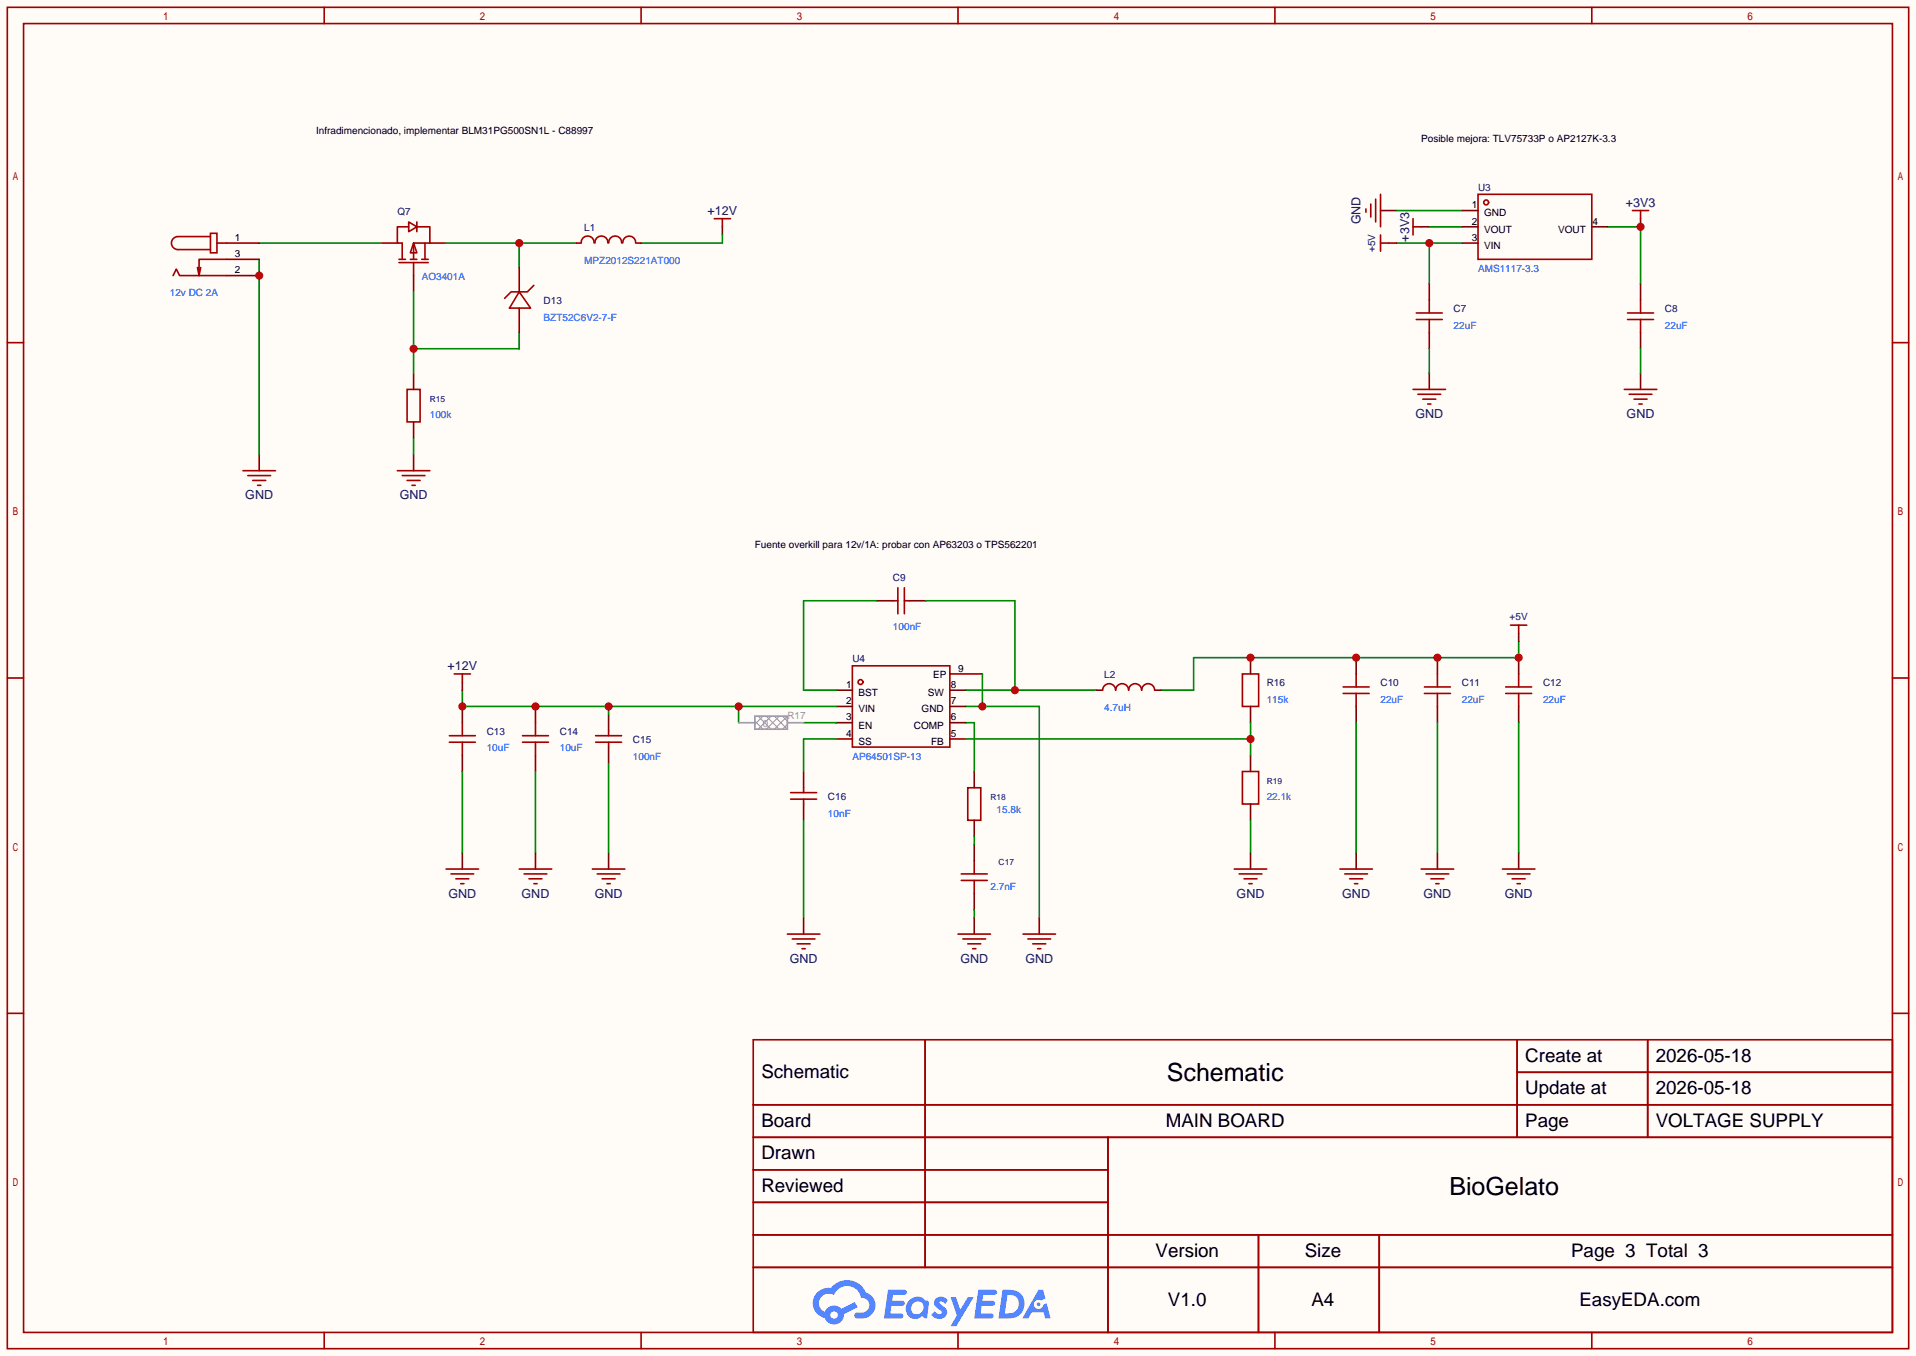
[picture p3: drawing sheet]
<svg xmlns="http://www.w3.org/2000/svg" width="299mm" height="212mm" viewBox="0 0 299 212" stroke-linecap="round" stroke-linejoin="round" font-family="sans-serif">
<path d="M0 0h299.5v211.8h-299.5z" fill="#fffcf7"/>
<g fill="none" stroke="#a10000" stroke-width=".25">
<path d="M1.1 1.1h297.2v209.6h-297.2zM3.7 3.7h292.1v204.5h-292.1zM50.7 1.1v2.6M100.2 1.1v2.6M149.7 1.1v2.6M199.3 1.1v2.6M248.8 1.1v2.6M1.1 53.5h2.6M295.8 53.5h2.5M1.1 105.9h2.6M295.8 105.9h2.5M1.1 158.3h2.6"/>
<path d="M295.8 158.3h2.5M117.7 162.4h178.1v45.8h-178.1zM117.7 172.6h178.1M117.7 177.7h178.1M144.6 162.4v35.6M173.2 177.7v30.5M237.1 162.4v15.3M237.1 167.5h58.7M257.5 162.4v15.3M117.7 182.8h55.5M117.7 192.9h178.1M117.7 187.8h55.5"/>
<path d="M117.7 198h178.1M196.7 192.9v15.3M215.6 192.9v15.3M50.7 208.2v2.5M100.2 208.2v2.5M149.7 208.2v2.5M199.3 208.2v2.5M248.8 208.2v2.5"/>
</g>
<g fill="#5487ff">
<path d="M146.3 202.8a1.3 1.3 0 0 1 1.8 .3l-.4 .6a.54 .54 0 0 0-.9-.2l.1 .1a2.32 2.32 0 0 1 1.1 1.4 1.36 1.36 0 0 1-1.1 1.1 1.36 1.36 0 0 1-1.4-.7l.6-.6a.7 .7 0 0 0 1.1 .3l-.1-.3a1.6 1.6 0 0 1-1.1-1.6z"/>
<path d="M148.6 202.7h.8l.7 1.9 1.2-1.9h.9l-2.7 4.5h-.9l.9-1.7z"/>
<path d="M138.8 201.5h1.6a1.31 1.31 0 0 1 1.3 .2 .4 .4 0 0 1-.4 .6h-1.7l-.2 .9h1.7a.4 .4 0 0 1 .3 .4 .4 .4 0 0 1-.4 .4h-1.7l-.1 1.2h.8a1.23 1.23 0 0 1 1.1 .2 .39 .39 0 0 1-.3 .6h-2.6z"/>
<path d="M152.9 201.5h1.6a1.32 1.32 0 0 1 1.3 .2 .39 .39 0 0 1-.4 .6h-1.7l-.2 .9h1.7a.4 .4 0 0 1 .3 .4 .4 .4 0 0 1-.4 .4h-1.7l-.1 1.2h.8a1.23 1.23 0 0 1 1.1 .2 .39 .39 0 0 1-.3 .6h-2.6z"/>
<path d="M162.3 201.5h.7l.4 1.3-.7 .4a.75 .75 0 0 0-1.1 .3 .75 .75 0 0 0 .5 1 .75 .75 0 0 0 1-.6l.5-.3 .6 2.4h-.8l-.3-1h-1.8l-.6 1h-.9z"/>
<path d="M156.7 201.5l-.6 4.5h1.4a2.27 2.27 0 0 0 2.5-1.7 2.27 2.27 0 0 0-1.3-2.7zM157.5 202.3a1.5 1.5 0 0 1 1.8 1.5 1.5 1.5 0 0 1-2 1.4h-.2z"/>
<path d="M142.1 203.1a1.62 1.62 0 0 0-.4 2.1 1.62 1.62 0 0 0 2.1 .7l.3-.3 .4 .3 .4 .1 .3-2.5-.2-.3h-.1a.57 .57 0 0 1-.6-.4 1.73 1.73 0 0 0-2.2 .3zM142.7 203.6a.96 .96 0 0 1 1.5 0 .96 .96 0 0 1-.2 1.5 .95 .95 0 0 1-1.4-.1 .95 .95 0 0 1 .1-1.4z"/>
<path d="M127.8 201.9a2.37 2.37 0 0 0 1.1 4 1.54 1.54 0 0 0 1.8 1 1.54 1.54 0 0 0 1.2-1.6l2.2-1.1-.5-.8-2.1 1.1a1.57 1.57 0 0 0-2.6 .4 1.5 1.5 0 0 1-.7-2.1 1.5 1.5 0 0 1 2.1-.5 2.23 2.23 0 0 1 2.3-1.4 2.23 2.23 0 0 1 2 1.8 1.16 1.16 0 0 1 1.3 1.1 1.16 1.16 0 0 1-1.1 1.3h-.7a.47 .47 0 0 0-.6 .3 .47 .47 0 0 0 .5 .6 2.23 2.23 0 0 0 2.2-.7 2.23 2.23 0 0 0 .4-2.3 2.16 2.16 0 0 0-1.3-1.1 3.2 3.2 0 0 0-5.4-.7h-.4a2.55 2.55 0 0 0-1.7 .7zM129.8 205.4a.58 .58 0 0 1 1.1 0 .58 .58 0 0 1-1.1 0z"/>
<circle cx="162.3" cy="203.8" r=".28"/>
</g>
<g fill="none" stroke="#a10000" stroke-width=".25">
<path d="M70.2 114.9h4.1M70.2 116h4.1M72.3 112.9v2M72.3 116v2M81.7 114.9h4M81.7 116h4M83.7 112.9v2M83.7 116v2M93.1 114.9h4.1M93.1 116h4.1M95.1 114.2v.7M95.1 116v.7"/>
<path d="M133.2 104h15.3v12.7h-15.3zM209.9 108.3h4.1M209.9 107.3h4.1M212 105.3v2M212 108.3v2.1M123.6 124.8h4M123.6 123.8h4M125.6 123.1v.7M125.6 124.8v.8"/>
<circle cx="134.5" cy="106.6" r=".38"/>
</g>
<g fill="none" stroke="#870000" stroke-width=".25">
<path d="M72.3 110.4v2.5M72.3 118v2.5M83.7 110.4v2.5M83.7 118v2.5M95.1 111.6v2.6M95.1 116.7v2.6M130.7 107.8h2.5M130.7 110.4h2.5M130.7 112.9h2.5M130.7 115.4h2.5M148.5 107.8h2.5M148.5 110.4h2.5"/>
<path d="M148.5 112.9h2.5M148.5 115.4h2.5M148.5 105.3h5M212 102.7v2.6M212 110.4v2.5M125.6 120.5v2.6M125.6 125.6v2.5"/>
</g>
<path d="M72.3 107.8v2.6h58.4M95.1 110.4v1.2M115.4 110.4v2.5" fill="none" stroke="#008700" stroke-width=".25"/>
<g fill="#c00">
<circle cx="95.1" cy="110.4" r=".63"/>
<circle cx="83.7" cy="110.4" r=".63"/>
<circle cx="72.3" cy="110.4" r=".63"/>
<circle cx="115.4" cy="110.4" r=".63"/>
</g>
<path d="M137 93.9h-11.4v13.9h5.1M144.7 93.9h13.9v13.9M95.1 119.3v13.9M125.6 112.9h5.1M130.7 115.4h-5.1v5.1M151 107.8h20.3M72.3 120.5v12.7M83.7 120.5v12.7M125.6 128.1v15.3" fill="none" stroke="#008700" stroke-width=".25"/>
<path d="M137 93.9h2.6M142.1 93.9h2.6M72.3 133.2v2.6M83.7 133.2v2.6M95.1 133.2v2.6M125.6 143.4v2.5" fill="none" stroke="#870000" stroke-width=".25"/>
<g fill="none" stroke="#a10000" stroke-width=".25">
<path d="M139.6 93.9h.7M140.3 91.8v4.1M141.4 91.8v4.1M141.4 93.9h.7M69.7 135.8h5.1M70.5 136.5h3.5M71.2 137.3h2.1M72 138h.5M81.2 135.8h5M81.9 136.5h3.6M82.7 137.3h2M83.4 138h.5"/>
<path d="M92.6 135.8h5.1M93.3 136.5h3.6M94.1 137.3h2M94.9 138h.5M123.1 145.9h5M123.8 146.7h3.6M124.6 147.4h2M125.3 148.2h.6"/>
</g>
<circle cx="158.6" cy="107.8" r=".63" fill="#c00"/>
<path d="M162.4 143.4v2.5" fill="none" stroke="#870000" stroke-width=".25"/>
<path d="M159.9 145.9h5.1M160.7 146.7h3.5M161.4 147.4h2M162.2 148.2h.5" fill="none" stroke="#a10000" stroke-width=".25"/>
<path d="M151 110.4h11.4v33M153.5 105.3v5.1" fill="none" stroke="#008700" stroke-width=".25"/>
<circle cx="153.5" cy="110.4" r=".63" fill="#c00"/>
<path d="M194.2 105.3h2.5v5.1h-2.5zM222.6 108.3h4.1M222.6 107.3h4.1M224.7 105.3v2M224.7 108.3v2.1M235.3 108.3h4.1M235.3 107.3h4.1M237.4 105.3v2M237.4 108.3v2.1M194.2 120.5h2.5v5.1h-2.5z" fill="none" stroke="#a10000" stroke-width=".25"/>
<path d="M195.5 102.7v2.6M195.5 110.4v2.5M195.5 118v2.5M224.7 102.7v2.6M224.7 110.4v2.5M237.4 102.7v2.6M237.4 110.4v2.5M195.5 125.6v2.5" fill="none" stroke="#870000" stroke-width=".25"/>
<path d="M151 115.4h44.5M195.5 112.9v5.1" fill="none" stroke="#008700" stroke-width=".25"/>
<circle cx="195.5" cy="115.4" r=".63" fill="#c00"/>
<path d="M195.5 133.2v2.6" fill="none" stroke="#870000" stroke-width=".25"/>
<path d="M192.9 135.8h5.1M193.7 136.5h3.5M194.4 137.3h2.1M195.2 138h.5" fill="none" stroke="#a10000" stroke-width=".25"/>
<path d="M237.4 100.2v2.5h-50.8v5.1h-5.1M195.5 128.1v5.1" fill="none" stroke="#008700" stroke-width=".25"/>
<g fill="#c00">
<circle cx="237.4" cy="102.7" r=".63"/>
<circle cx="224.7" cy="102.7" r=".63"/>
<circle cx="212" cy="102.7" r=".63"/>
<circle cx="195.5" cy="102.7" r=".63"/>
</g>
<path d="M228.5 32.9h2.5M228.5 35.4h2.5M228.5 38h2.5M248.8 35.4h2.5M223.4 44.3v2.6M223.4 51.9v2.6M256.4 44.3v2.6M256.4 51.9v2.6M72.3 106.6v1.2M212 133.2v2.6M224.7 133.2v2.6M237.4 133.2v2.6" fill="none" stroke="#870000" stroke-width=".25"/>
<g fill="none" stroke="#a10000" stroke-width=".25">
<path d="M231 30.4h17.8v10.1h-17.8zM221.4 49.9h4M221.4 48.9h4M223.4 46.9v2M223.4 49.9v2M254.4 49.9h4M254.4 48.9h4M256.4 46.9v2M256.4 49.9v2M71 105.3h2.5M72.3 105.3v1.3M209.4 135.8h5.1"/>
<path d="M210.2 136.5h3.5M210.9 137.3h2.1M211.7 138h.5M222.1 135.8h5.1M222.9 136.5h3.5M223.6 137.3h2.1M224.4 138h.5M234.8 135.8h5.1M235.6 136.5h3.5M236.3 137.3h2.1M237.1 138h.5"/>
<circle cx="232.3" cy="31.6" r=".38"/>
</g>
<path d="M218.3 38h10.2M223.4 38v6.3M212 112.9v20.3M224.7 112.9v20.3M237.4 112.9v20.3" fill="none" stroke="#008700" stroke-width=".25"/>
<circle cx="223.4" cy="38" r=".63" fill="#c00"/>
<path d="M218.3 32.9h10.2M223.4 35.4h5.1M251.3 35.4h5.1v8.9M223.4 54.5v3.8M256.4 54.5v3.8" fill="none" stroke="#008700" stroke-width=".25"/>
<path d="M215.8 32.9h2.5M217 38h1.3M222.1 35.4h1.3M256.4 34.2v1.2M223.4 58.3v2.5M256.4 58.3v2.5" fill="none" stroke="#870000" stroke-width=".25"/>
<g fill="none" stroke="#a10000" stroke-width=".25">
<path d="M213.5 32.6v.5M214.2 31.9v2M215 31.1v3.6M215.8 30.4v5M215.8 36.7v2.5M215.8 38h1.2M220.9 34.2v2.5M220.9 35.4h1.2M220.9 60.8h5M221.6 61.6h3.6M222.4 62.4h2M223.1 63.1h.5"/>
<path d="M253.9 60.8h5.1M254.6 61.6h3.6M255.4 62.4h2M256.2 63.1h.5"/>
</g>
<circle cx="256.4" cy="35.4" r=".63" fill="#c00"/>
<g fill="none" stroke="#a10000" stroke-width=".25">
<path d="M63.9 34.7l1.3 .7-1.3 .8zM63.9 35.4h-1.8v2.6h.8v2.5M64.6 38l.6 1.5h-1.1zM65.2 35.4h2v2.6h-2.6v2.5M65.2 34.7v1.5M66.4 38v2.5M111.6 34.2h2.6M112.9 34.2v1.2M255.1 32.9h2.6M256.4 32.9v1.3M62.4 41h4.5M62.4 40.5h1"/>
<path d="M64.1 40.5h1.1M64.6 41v2.1M65.9 40.5h1M38 73.5h5.1M38.7 74.3h3.6M39.5 75.1h2M40.3 75.8h.5M62.1 73.5h5.1M62.9 74.3h3.5M63.6 75.1h2.1M64.4 75.8h.5M236.1 97.7h2.5"/>
<path d="M237.4 97.7v1.2M172.3 107.8a1.02 1.02 0 0 1 1.1-1 1.02 1.02 0 0 1 1 1M174.4 107.8a1.02 1.02 0 0 1 1-1 1.02 1.02 0 0 1 1 1M176.4 107.8a1.02 1.02 0 0 1 1-1 1.02 1.02 0 0 1 1 1M178.4 107.8a1.02 1.02 0 0 1 1.1-1 1.02 1.02 0 0 1 1 1M150.2 137.5h4.1M150.2 136.5h4.1M151.3 123.1h2v5h-2zM152.3 134.5v2M152.3 137.5v2.1M149.7 145.9h5.1M150.5 146.7h3.6"/>
<path d="M151.3 147.4h2M152 148.2h.5"/>
</g>
<g fill="none" stroke="#870000" stroke-width=".25">
<path d="M59.6 38h2.5M67.2 38h2.5M112.9 35.4v1.3M64.6 43.1v2.5M40.5 71v2.5M64.6 71v2.5M237.4 98.9v1.3M171.3 107.8h1M180.5 107.8h1M152.3 120.5v2.6M152.3 128.1v2.6M152.3 132v2.5"/>
<path d="M152.3 139.6v2.5M152.3 143.4v2.5"/>
</g>
<path d="M40.5 38h19.1M69.7 38h20.3M81.2 38v3.8M112.9 36.7v1.3h-12.7M40.5 40.5v30.5M151 112.9h1.3v7.6M152.3 130.7v1.3M152.3 142.1v1.3" fill="none" stroke="#008700" stroke-width=".25"/>
<circle cx="81.2" cy="38" r=".63" fill="#c00"/>
<path d="M63.6 60.8h2.1v5.1h-2.1z" fill="none" stroke="#a10000" stroke-width=".25"/>
<path d="M64.6 58.3v2.5M64.6 65.9v2.6" fill="none" stroke="#870000" stroke-width=".25"/>
<path d="M64.6 45.6v12.7M81.2 51.9v2.6h-16.6" fill="none" stroke="#008700" stroke-width=".25"/>
<circle cx="64.6" cy="54.5" r=".63" fill="#c00"/>
<path d="M90 38h.8M99.4 38h.8M35.4 40.5h5.1M35.4 43.1h5.1M81.2 41.8v3.8M81.2 48.1v3.8" fill="none" stroke="#870000" stroke-width=".25"/>
<path d="M90.8 38a1.01 1.01 0 0 1 1-1.1 1.01 1.01 0 0 1 1.1 1.1M93 38a1.01 1.01 0 0 1 1-1.1 1.01 1.01 0 0 1 1 1.1M95.1 38a1.01 1.01 0 0 1 1.1-1.1 1.01 1.01 0 0 1 1 1.1M97.3 38a1.01 1.01 0 0 1 1-1.1 1.01 1.01 0 0 1 1.1 1.1M81.2 45.6l1.7 2.5h-3.3zM83.4 44.6l-1 1h-2.5l-1 1" fill="none" stroke="#a10000" stroke-width=".25"/>
<path d="M64.6 68.5v2.5" fill="none" stroke="#008700" stroke-width=".25"/>
<path d="M115.4 112.9h2.6M118 111.9h5.1v2h-5.1zM123.1 112.9h2.5" fill="none" stroke="#999" stroke-width=".25"/>
<path d="M118 112.6l1.3 1.3M118.5 111.9l2 2M119.3 111.9l-1.3 1.3M119.8 111.9l2 2M120.5 111.9l-2 2M121 111.9l2.1 2M121.8 111.9l-2 2M122.3 111.9l.8 .7M123.1 111.9l-2.1 2M123.1 113.2l-.8 .7" fill="none" stroke="#999" stroke-width=".16"/>
<circle cx="40.5" cy="43.1" r=".63" fill="#c00"/>
<path d="M35.4 38h5.1" fill="none" stroke="#870000" stroke-width=".25"/>
<path d="M32.9 36.4h1v3.1h-1zM32.9 37h-5.1a1.02 1.02 0 0 0-1 1 1.02 1.02 0 0 0 1 1h5.1M33.9 38h1.5M27.1 43.1l.5-1.1 .5 1.1h7.3M31.4 41.8l-.3 1.3M35.4 40.5h-4.3v2.6l-.2-1.3" fill="none" stroke="#a10000" stroke-width=".25"/>
<g font-size="3.9">
<text x="182.4" y="168.9">Schematic</text>
<text x="226.5" y="186.7">BioGelato</text>
</g>
<g font-size="2.9">
<text x="238.4" y="165.9">Create at</text>
<text x="258.8" y="165.9">2026-05-18</text>
<text x="119" y="168.4">Schematic</text>
<text x="238.4" y="170.9">Update at</text>
<text x="258.8" y="170.9">2026-05-18</text>
<text x="119" y="176">Board</text>
<text x="182.2" y="176">MAIN BOARD</text>
<text x="238.4" y="176">Page</text>
<text x="258.8" y="176">VOLTAGE SUPPLY</text>
<text x="119" y="181.1">Drawn</text>
<text x="119" y="186.2">Reviewed</text>
<text x="180.6" y="196.3">Version</text>
<text x="203.9" y="196.3">Size</text>
<text x="245.6" y="196.3">Page 3 Total 3</text>
<text x="182.6" y="204">V1.0</text>
<text x="205" y="204">A4</text>
<text x="246.9" y="204">EasyEDA.com</text>
</g>
<g font-size="2" fill="#000080">
<text x="110.6" y="33.6">+12V</text>
<text x="212.6" y="35.1" transform="rotate(-90 212.6 35.1)">GND</text>
<text x="254.1" y="32.3">+3V3</text>
<text x="220.3" y="37.7" transform="rotate(-90 220.3 37.7)">+3V3</text>
<text x="221.2" y="65.3">GND</text>
<text x="254.2" y="65.3">GND</text>
<text x="38.3" y="78">GND</text>
<text x="62.5" y="78">GND</text>
<text x="70" y="104.7">+12V</text>
<text x="70.1" y="140.3">GND</text>
<text x="81.5" y="140.3">GND</text>
<text x="93" y="140.3">GND</text>
<text x="193.3" y="140.3">GND</text>
<text x="209.8" y="140.3">GND</text>
<text x="222.5" y="140.3">GND</text>
<text x="235.2" y="140.3">GND</text>
<text x="123.4" y="150.4">GND</text>
<text x="150.1" y="150.4">GND</text>
<text x="160.3" y="150.4">GND</text>
</g>
<g font-size="1.6">
<text x="49.4" y="20.9">Infradimencionado, implementar BLM31PG500SN1L - C88997</text>
<text x="222.1" y="22.1">Posible mejora: TLV75733P o AP2127K-3.3</text>
<text x="230" y="32.5">1</text>
<text x="230" y="35.1">2</text>
<text x="232" y="33.8">GND</text>
<text x="248.9" y="35.1">4</text>
<text x="36.7" y="40.2">3</text>
<text x="36.7" y="37.6">1</text>
<text x="230" y="37.6">3</text>
<text x="232" y="36.4">VOUT</text>
<text x="232" y="38.9">VIN</text>
<text x="243.5" y="36.4">VOUT</text>
<text x="36.7" y="42.7">2</text>
<text x="118" y="85.6">Fuente overkill para 12v/1A: probar con AP63203 o TPS562201</text>
<text x="132.2" y="107.5">1</text>
<text x="145.9" y="105.9">EP</text>
<text x="148.6" y="107.5">8</text>
<text x="149.7" y="104.9">9</text>
<text x="132.2" y="110">2</text>
<text x="132.2" y="112.6">3</text>
<text x="134.2" y="108.7">BST</text>
<text x="134.2" y="111.3">VIN</text>
<text x="134.2" y="113.8">EN</text>
<text x="142.8" y="113.8">COMP</text>
<text x="144" y="111.3">GND</text>
<text x="145" y="108.7">SW</text>
<text x="148.6" y="112.6">6</text>
<text x="148.6" y="110">7</text>
<text x="132.2" y="115.1">4</text>
<text x="134.2" y="116.4">SS</text>
<text x="145.5" y="116.4">FB</text>
<text x="148.6" y="115.1">5</text>
</g>
<g font-size="1.6" fill="#000080">
<text x="231" y="29.8">U3</text>
<text x="62.1" y="33.6">Q7</text>
<text x="91.3" y="36.1">L1</text>
<text x="214.9" y="39.4" transform="rotate(-90 214.9 39.4)">+5V</text>
<text x="85" y="47.5">D13</text>
<text x="227.2" y="48.8">C7</text>
<text x="260.2" y="48.8">C8</text>
<text x="139.6" y="90.7">C9</text>
<text x="236" y="96.8">+5V</text>
<text x="133.2" y="103.4">U4</text>
<text x="172.6" y="106">L2</text>
<text x="198" y="107.2">R16</text>
<text x="215.8" y="107.2">C10</text>
<text x="228.5" y="107.2">C11</text>
<text x="241.2" y="107.2">C12</text>
<text x="76.1" y="114.9">C13</text>
<text x="87.5" y="114.9">C14</text>
<text x="98.9" y="116.1">C15</text>
<text x="129.4" y="125">C16</text>
</g>
<g font-size="1.6" fill="#00f">
<text x="91.3" y="41.2">MPZ2012S221AT000</text>
<text x="26.5" y="46.3">12v DC 2A</text>
<text x="65.9" y="43.7">AO3401A</text>
<text x="231" y="42.5">AMS1117-3.3</text>
<text x="85" y="50.1">BZT52C6V2-7-F</text>
<text x="227.2" y="51.4">22uF</text>
<text x="260.2" y="51.4">22uF</text>
<text x="67.2" y="65.3">100k</text>
<text x="139.6" y="98.3">100nF</text>
<text x="172.6" y="111">4.7uH</text>
<text x="198" y="109.8">115k</text>
<text x="215.8" y="109.8">22uF</text>
<text x="228.5" y="109.8">22uF</text>
<text x="241.2" y="109.8">22uF</text>
<text x="76.1" y="117.4">10uF</text>
<text x="87.5" y="117.4">10uF</text>
<text x="98.9" y="118.7">100nF</text>
<text x="133.2" y="118.7">AP64501SP-13</text>
<text x="198" y="125">22.1k</text>
<text x="129.4" y="127.6">10nF</text>
<text x="155.8" y="127">15.8k</text>
<text x="154.8" y="139">2.7nF</text>
</g>
<g font-size="1.6" fill="#999">
<text x="119.3" y="113.6">0</text>
<text x="123.1" y="112.3">R17</text>
</g>
<g font-size="1.3" fill="#000080">
<text x="67.2" y="62.8">R15</text>
<text x="154.8" y="125">R18</text>
<text x="198" y="122.5">R19</text>
<text x="156.1" y="135.2">C17</text>
</g>
</svg>
